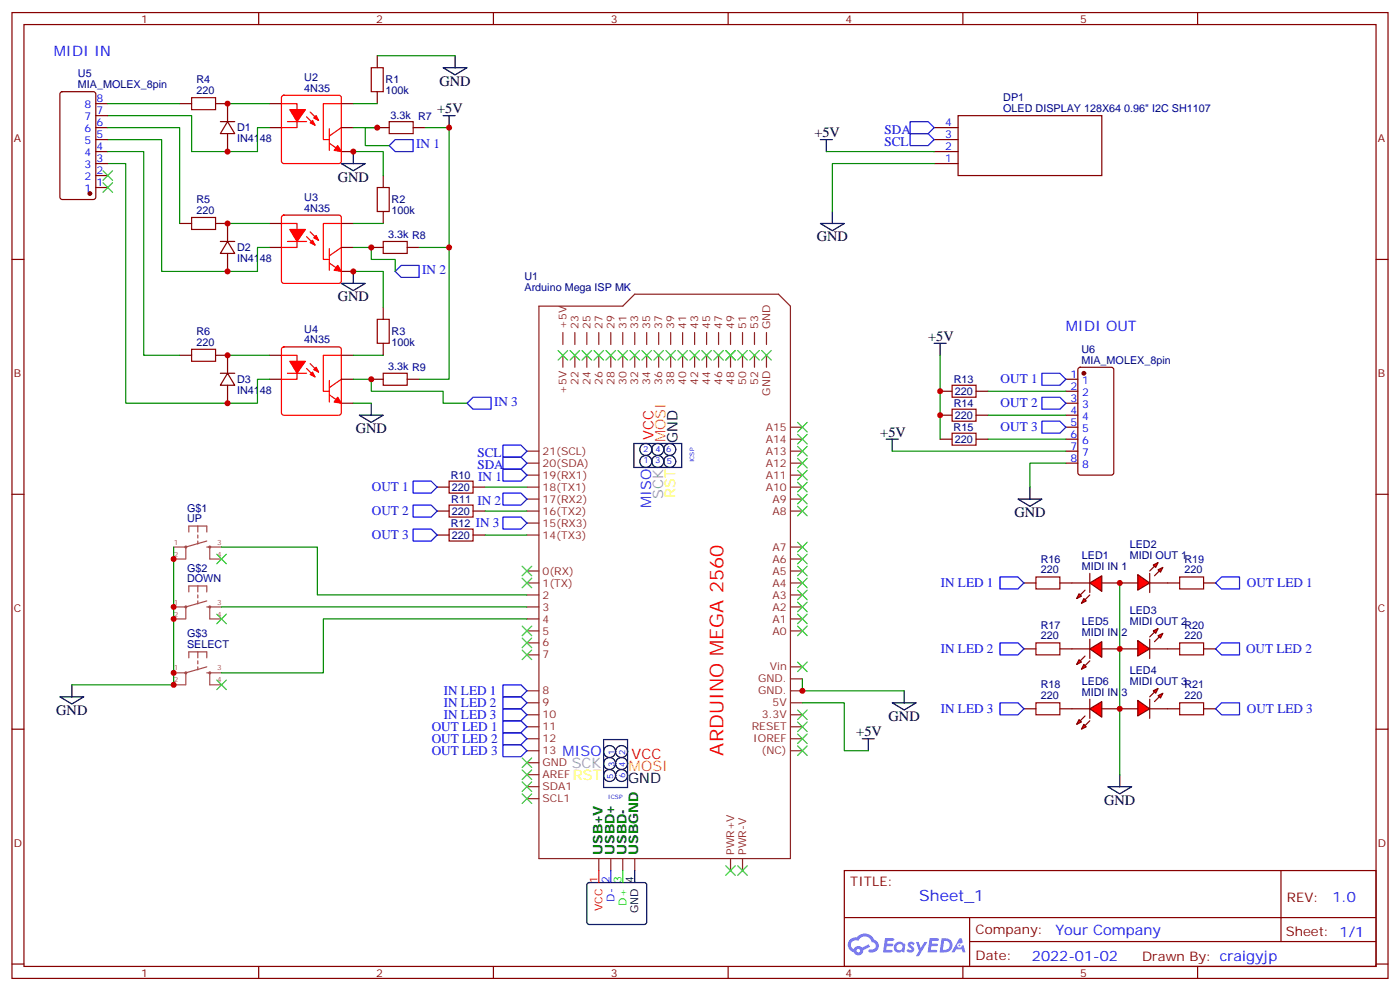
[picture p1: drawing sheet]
<svg xmlns="http://www.w3.org/2000/svg" width="412mm" height="292mm" viewBox="0 0 412 292" stroke-linecap="round" stroke-linejoin="round" font-family="sans-serif">
<g fill="none" stroke="#870000" stroke-width=".35">
<path d="M3.5 3.7h405.4v284.3h-405.4zM7.1 7.2h398.2v277.3h-398.2zM76.2 3.7v3.5M145.3 3.7v3.5M214.5 3.7v3.5M283.6 3.7v3.5M352.8 3.7v3.5M3.5 76.4h3.6M405.3 76.4h3.6M3.5 145.5h3.6M405.3 145.5h3.6M3.5 214.7h3.6"/>
<path d="M405.3 214.7h3.6M248.7 256.3h156.6v28.2h-156.6zM377.3 256.3v20.9M248.7 270.1h156.5M285.6 277.2h119.6M285.6 270.1v14.2M3.5 283.8h3.6M76.2 284.5v3.5M145.3 284.5v3.5M214.5 284.5v3.5M283.6 284.5v3.5M352.8 284.5v3.5"/>
<path d="M405.3 283.8h3.6"/>
</g>
<g fill="#5487ff">
<path d="M267.7 277.5a1.22 1.22 0 0 1 1.7 .2l-.4 .6a.47 .47 0 0 0-.3-.4 .47 .47 0 0 0-.5 .2l.1 .2a1.14 1.14 0 0 1 .8 1.8 1.14 1.14 0 0 1-1.9 0l-.2-.2 .5-.6 .7 .5a.29 .29 0 0 0 .3-.3 .29 .29 0 0 0-.2-.3 1.04 1.04 0 0 1-.6-1.7z"/>
<path d="M260.7 276.2h2.4l.3 .2-.2 .5-1.8 .1-.1 .8h1.5l.3 .4-.3 .4h-1.6l-.2 1.1h1.7l.2 .3-.2 .3-2.6 .1z"/>
<path d="M273.8 276.2h2.4l.3 .2-.1 .5-1.8 .1-.2 .8h1.6l.3 .4-.4 .4-1.6-.1-.1 1.1 1.7 .1 .2 .3-.2 .3-2.6 .1z"/>
<path d="M282.6 276.2h.7l.3 1.3-.6 .3a.69 .69 0 0 0-1 .3 .69 .69 0 0 0 .4 .9 .69 .69 0 0 0 .9-.6l.5-.2 .6 2.2h-.8l-.2-.9h-1.8l-.5 .9h-.8z"/>
<path d="M269.8 277.3h.8l.6 1.8 1.1-1.8h.9l-2.6 4.2h-.8l.9-1.5z"/>
<path d="M277.4 276.2l-.6 4.2h1.3a2.11 2.11 0 0 0 2.5-2.1 2.11 2.11 0 0 0-2.5-2.1zM278.1 277a1.39 1.39 0 0 1 1.7 1.4 1.39 1.39 0 0 1-1.8 1.2h-.3z"/>
<path d="M263.7 277.8a1.54 1.54 0 0 0-.1 2.2 1.54 1.54 0 0 0 2.2 .1l.6 .3 .3-2.3-.2-.3h-.4a1.49 1.49 0 0 0-2.4 0zM264 278.8a.94 .94 0 0 1 1.8 0 .94 .94 0 0 1-1.8 0z"/>
<path d="M250.4 276.6a2.18 2.18 0 0 0 1.1 3.7 1.44 1.44 0 0 0 1.6 .9 1.44 1.44 0 0 0 1.2-1.4l2-1.1-.5-.7-1.9 1a1.47 1.47 0 0 0-2.4 .4 1.39 1.39 0 0 1-.7-1.9 1.39 1.39 0 0 1 2-.5 2.12 2.12 0 0 1 2.2-1.3 2.12 2.12 0 0 1 1.9 1.7 1.14 1.14 0 0 1 1.1 1.4 1.14 1.14 0 0 1-1.7 .7 .43 .43 0 0 0-.5 .4 .43 .43 0 0 0 .4 .5 1.98 1.98 0 0 0 2.5-1.2 1.98 1.98 0 0 0-1.2-2.6 3.1 3.1 0 0 0-5.3-.6l-.9 .1zM252.3 279.9a.55 .55 0 0 1 1.1 0 .55 .55 0 0 1-1.1 0z"/>
<circle cx="282.6" cy="278.3" r=".26"/>
</g>
<g fill="none" stroke="#8c2424" stroke-width=".35">
<path d="M158.7 90.1h24.7l3.6-3.5h42.3l3.5 3.5v162.7h-74.1zM165.8 97.9v3.5M169.3 97.9v3.5M172.9 97.9v3.5M176.4 97.9v3.5M179.9 97.9v3.5M183.4 97.9v3.5M187 97.9v3.5M190.5 97.9v3.5M194 97.9v3.5M197.6 97.9v3.5M201.1 97.9v3.5"/>
<path d="M204.6 97.9v3.5M208.1 97.9v3.5M211.7 97.9v3.5M215.2 97.9v3.5M218.7 97.9v3.5M222.2 97.9v3.5M225.8 97.9v3.5M165.8 104.6v3.5M169.3 104.6v3.5M172.9 104.6v3.5M176.4 104.6v3.5M179.9 104.6v3.5"/>
<path d="M183.4 104.6v3.5M187 104.6v3.5M190.5 104.6v3.5M194 104.6v3.5M197.6 104.6v3.5M201.1 104.6v3.5M204.6 104.6v3.5M208.1 104.6v3.5M211.7 104.6v3.5M215.2 104.6v3.5M218.7 104.6v3.5M222.2 104.6v3.5"/>
<path d="M225.8 104.6v3.5M155.2 139.9h3.5M155.2 136.3h3.5M155.2 132.8h3.5M232.8 139.9h3.6M232.8 136.3h3.6M232.8 132.8h3.6M232.8 129.3h3.6M232.8 125.8h3.6M155.2 150.5h3.5M155.2 146.9h3.5M155.2 143.4h3.5"/>
<path d="M155.2 154h3.5M155.2 157.5h3.5M232.8 150.5h3.6M232.8 146.9h3.6M232.8 143.4h3.6M155.2 175.2h3.5M155.2 171.6h3.5M155.2 168.1h3.5M155.2 178.7h3.5M232.8 161h3.6M232.8 164.6h3.6M232.8 175.2h3.6"/>
<path d="M232.8 171.6h3.6M232.8 168.1h3.6M232.8 178.7h3.6M155.2 185.7h3.5M155.2 182.2h3.5M155.2 189.3h3.5M155.2 192.8h3.5M232.8 185.7h3.6M232.8 182.2h3.6M232.8 196.3h3.6M232.8 199.8h3.6M155.2 217.5h3.5"/>
<path d="M155.2 214h3.5M155.2 210.4h3.5M155.2 206.9h3.5M155.2 203.4h3.5M232.8 217.5h3.6M232.8 214h3.6M232.8 210.4h3.6M232.8 206.9h3.6M232.8 203.4h3.6M155.2 221h3.5M155.2 224.5h3.5M155.2 228.1h3.5"/>
<path d="M155.2 231.6h3.5M155.2 235.1h3.5M232.8 221h3.6M176.4 252.8v3.5M179.9 252.8v3.5M183.4 252.8v3.5M187 252.8v3.5M215.2 252.8v3.5M218.7 252.8v3.5"/>
</g>
<g fill="none" stroke="#000" stroke-width=".35">
<path d="M130.5 19.9h7.1l-3.5 2.1zM134.1 16.4v3.5M130.5 34h3.6M132.3 34v3.6M100.5 48.2h7.1l-3.5 2.1zM104.1 44.6v3.6M241.7 41.1h3.5M243.4 41.1v3.5M104.1 79.9v3.5M241.7 65.8h7l-3.5 2.1zM245.2 62.3v3.5M100.5 83.4h7.1l-3.5 2.1z"/>
<path d="M109.4 118.7v3.5M275.2 101.1h3.5M276.9 101.1v3.5M105.8 122.2h7.1l-3.5 2.2zM186.7 130.6h14.1v7h-14.1zM17.6 205.1h7.1l-3.5 2.2zM21.2 201.6v3.5M177.8 217.7h7.1v14.1h-7.1zM254 217.5h3.5M255.8 217.5v3.5M262.8 206.9h7.1l-3.6 2.1zM266.3 203.4v3.5"/>
<path d="M187 256.3v3.5M173.1 260l.5-.2h16.2l.5 .2 .2 .5-.1 11.2-.6 .5-16.5-.1-.4-.6v-11z"/>
<circle cx="190.2" cy="132.3" r="1.76"/>
<circle cx="190.2" cy="135.9" r="1.76"/>
<circle cx="193.8" cy="132.3" r="1.76"/>
<circle cx="193.8" cy="135.9" r="1.76"/>
<circle cx="197.3" cy="135.9" r="1.76"/>
<circle cx="197.3" cy="132.3" r="1.76"/>
<circle cx="179.6" cy="221.3" r="1.76"/>
<circle cx="179.6" cy="224.8" r="1.76"/>
<circle cx="179.6" cy="228.3" r="1.76"/>
<circle cx="183.1" cy="221.3" r="1.76"/>
<circle cx="183.1" cy="228.3" r="1.76"/>
<circle cx="183.1" cy="224.8" r="1.76"/>
</g>
<g fill="none" stroke="#f00" stroke-width=".35">
<path d="M82.9 30.5h4.6v7.1h-4.6M83.1 28.3l.5-.3h16.2l.5 .3 .2 .5v18.6l-.2 .5-.5 .3h-16.2l-.5-.3-.2-.5v-18.6zM84.7 35.8h5.6M90.3 34.4l2.5 2.5M91.4 33l2.4 2.5M97 37.9v6.4M100.5 30.5h-5.3v10.6h1.8M100.5 37.6l-3.5 2.4M97 42.2l3.5 2.4M82.9 65.8h4.6v7h-4.6M83.1 63.5l.5-.2h16.2l.5 .2 .2 .5v18.7l-.2 .5-.5 .2h-16.2l-.5-.2-.2-.5v-18.7zM84.7 71.1h5.6"/>
<path d="M90.3 69.7l2.5 2.4M91.4 68.3l2.4 2.4M97 73.2v6.4M97 77.4l3.5 2.5M100.5 65.8h-5.3v10.6h1.8M100.5 72.8l-3.5 2.5M82.9 104.6h4.6v7.1h-4.6M83.1 102.3l.5-.2h16.2l.5 .2 .2 .5v18.7l-.2 .5-.5 .2h-16.2l-.5-.2-.2-.5v-18.7zM84.7 109.9h5.6M90.3 108.5l2.5 2.4M91.4 107.1l2.4 2.4M97 112v6.4"/>
<path d="M97 116.2l3.5 2.5M100.5 104.6h-5.3v10.6h1.8M100.5 111.7l-3.5 2.4M176.4 256.3v3.5"/>
</g>
<g fill="none" stroke="#00f" stroke-width=".35">
<path d="M268.1 35.8h5.3l1.8 1.8-1.8 1.7h-5.3zM268.1 39.3h5.3l1.8 1.8-1.8 1.8h-5.3zM114.7 42.9l1.7-1.8h5.3v3.5h-5.3zM116.4 79.9l1.8-1.8h5.3v3.6h-5.3zM137.6 118.7l1.7-1.8h5.3v3.6h-5.3zM306.9 109.9h5.3l1.8 1.8-1.8 1.7h-5.3zM306.9 116.9h5.3l1.8 1.8-1.8 1.8h-5.3zM148.2 138.1h5.3l1.7 1.8-1.7 1.7h-5.3zM306.9 124h5.3l1.8 1.8-1.8 1.7h-5.3zM121.7 141.6h5.3l1.8 1.8-1.8 1.8h-5.3zM121.7 148.7h5.3l1.8 1.8-1.8 1.7h-5.3zM121.7 155.8h5.3l1.8 1.7-1.8 1.8h-5.3z"/>
<path d="M148.2 145.2h5.3l1.7 1.7-1.7 1.8h-5.3zM148.2 152.2h5.3l1.7 1.8-1.7 1.8h-5.3zM179.9 256.3v3.5"/>
</g>
<path d="M183.4 256.3v3.5" fill="none" stroke="#0f0" stroke-width=".35"/>
<g fill="none" stroke="#870000" stroke-width=".35">
<path d="M111.1 16.4v3.5M17.9 27.2l.4-.2h9.2l.7 .4v30.6l-.4 .7h-9.5l-.6-.4-.1-30.6zM28.2 37.6h3.5M28.2 30.5h3.5M28.2 34h3.5M52.9 30.5h3.5M63.5 30.5h3.5v5.3M64.9 35.8h4.2M67 35.8l2.1 3.5h-4.2zM67 39.3v5.3M79.4 37.6h3.5M79.4 30.5h3.5"/>
<path d="M100.5 37.6h3.6M100.5 30.5h3.6M111.1 37.6h3.6M111.1 27v3.5M121.7 37.6h3.5M275.2 37.6h7M282.2 34h42.4v17.7h-42.4zM28.2 48.2h3.5M28.2 44.6h3.5M28.2 41.1h3.5M28.2 55.2h3.5M28.2 51.7h3.5"/>
<path d="M100.5 44.6h3.6M112.9 51.7v3.5M275.2 48.2h7M275.2 44.6h7M275.2 41.1h7M52.9 65.8h3.5M63.5 65.8h3.5v5.3M64.9 71.1h4.2M67 71.1l2.1 3.5h-4.2zM67 74.6v5.3M79.4 65.8h3.5M79.4 72.8h3.5"/>
<path d="M100.5 65.8h3.6M100.5 72.8h3.6M100.5 79.9h3.6M109.4 72.8h3.5M112.9 62.3v3.5M119.9 72.8h3.6M112.9 90.5v3.5M52.9 104.6h3.5M63.5 104.6h3.5v5.3M64.9 109.9h4.2M67 109.9l2.1 3.5h-4.2zM67 113.4v5.3"/>
<path d="M79.4 104.6h3.5M79.4 111.7h3.5M100.5 104.6h3.6M100.5 111.7h3.6M100.5 118.7h3.6M109.4 111.7h3.5M112.9 101.1v3.5M119.9 111.7h3.6M276.9 115.2h3.6M287.5 115.2h3.5M314 111.7h3.5M314 118.7h3.5"/>
<path d="M314 115.2h3.5M317.7 108.3l.5-.2h9.2l.6 .5 .1 30.6-.5 .6-9.4 .1-.6-.5-.1-30.6zM276.9 122.2h3.6M276.9 129.3h3.6M287.5 122.2h3.5M287.5 129.3h3.5M314 122.2h3.5M314 125.8h3.5M314 129.3h3.5M314 132.8h3.5M314 136.3h3.5M128.8 143.4h3.5"/>
<path d="M128.8 150.5h3.5M128.8 157.5h3.5M139.3 143.4h3.6M139.3 150.5h3.6M139.3 157.5h3.6"/>
</g>
<g fill="none" stroke="#a64a4a" stroke-width=".35">
<path d="M55.6 156.6v-1.7h5.3v1.7M58.3 154.9v1.7M58.3 157.5v.9M58.3 159.3v.9M60.9 159.3l-6.2 1.7v3.6M51.2 161h3.4M51.2 164.6h3.4M51.2 178.7h3.4M55.6 174.3v-1.8h5.3v1.8M58.3 172.5v1.8M58.3 175.2v.8M58.3 176.9v.9"/>
<path d="M60.9 161h4.4M60.9 176.9l-6.2 1.8v3.5M60.9 178.7h4.4M61.8 161v3.6h3.5M61.8 178.7v3.5h3.5M51.2 182.2h3.4M51.2 198.1h3.4M55.6 193.7v-1.8h5.3v1.8M58.3 191.9v1.8M58.3 194.6v.8M58.3 196.3v.9M60.9 196.3l-6.2 1.8v3.5"/>
<path d="M60.9 198.1h4.4M61.8 198.1v3.5h3.5M51.2 201.6h3.4"/>
</g>
<path d="M54.9 161l-.2-.1-.1 .1 .3 .2M54.9 178.7l-.2-.2-.1 .2 .3 .1M62 161l-.2-.1-.2 .1 .3 .2M62 178.7l-.2-.2-.2 .2 .3 .1M54.9 198.1l-.2-.2-.1 .2 .3 .1M62 198.1l-.2-.2-.2 .2 .3 .1" fill="none" stroke="#a64a4a" stroke-width=".56"/>
<g fill="none" stroke="#008700" stroke-width=".35">
<path d="M111.1 16.4h23M31.7 34h24.7v10.6h19.4v-7h3.6M31.7 37.6h21.2v28.2M67 30.5h12.4M104.1 30.5h7M111.1 37.6h-3.5v5.3h7.1M125.2 37.6h7.1v35.2h-8.8M31.7 41.1h15.9v38.8h28.2v-7.1h3.6M31.7 48.2h5.3v70.5h38.8v-7h3.6M31.7 44.6h10.6v60h10.6M104.1 44.6h8.8v7.1M243.4 44.6h31.8"/>
<path d="M275.2 48.2h-30v14.1M67 65.8h12.4M104.1 79.9h8.8v10.6M104.1 65.8h8.8M109.4 72.8v3.6h7v3.5M132.3 72.8v38.9h-8.8M67 104.6h12.4M104.1 104.6h8.8M109.4 111.7v3.5h21.1v3.5h7.1M276.9 104.6v24.7M291 115.2h23M291 122.2h23"/>
<path d="M291 129.3h23M142.9 143.4h12.3M142.9 150.5h12.3M142.9 157.5h12.3M51.2 161v40.6h-30M65.3 161h28.2v14.2h61.7M65.3 178.7h89.9M155.2 182.2h-60v15.9h-29.9M236.4 199.8v3.6h29.9M236.4 206.9h12.3v14.1h7.1"/>
</g>
<g fill="#f00" stroke="#f00" stroke-width=".35">
<path d="M99.5 42.9l1 1.7-2.1-.3z"/>
<path d="M92.1 35.5l.7 1.4-1.4-.7z"/>
<path d="M93.1 34l.7 1.5-1.4-.8z"/>
<path d="M85.4 32.3h4.6l-2.5 3.5z"/>
<path d="M99.5 78.1l1 1.8-2.1-.3z"/>
<path d="M91.4 71.4l.7-.7 .7 1.4z"/>
<path d="M92.4 70l.7-.7 .7 1.4z"/>
<path d="M85.4 67.6h4.6l-2.5 3.5z"/>
<path d="M99.5 116.9l1 1.8-2.1-.3z"/>
<path d="M91.4 110.2l.7-.7 .7 1.4z"/>
<path d="M92.4 108.8l.7-.7 .7 1.4z"/>
<path d="M85.4 106.4h4.6l-2.5 3.5z"/>
</g>
<g fill="none" stroke="#a10000" stroke-width=".35">
<path d="M109.4 19.9h3.5v7.1h-3.5zM56.4 28.8h7.1v3.5h-7.1zM114.7 35.8h7v3.5h-7zM111.1 55.2h3.6v7.1h-3.6zM56.4 64h7.1v3.6h-7.1zM112.9 71.1h7v3.5h-7zM111.1 94h3.6v7.1h-3.6zM56.4 102.8h7.1v3.6h-7.1zM112.9 109.9h7v3.5h-7zM280.5 113.4h7v3.5h-7zM280.5 120.5h7v3.5h-7zM280.5 127.5h7v3.6h-7z"/>
<path d="M132.3 141.6h7v3.6h-7zM132.3 148.7h7v3.5h-7zM132.3 155.8h7v3.5h-7z"/>
</g>
<g fill="#870000" stroke="#870000" stroke-width=".35">
<circle cx="26.5" cy="57" r=".53"/>
<circle cx="319.3" cy="109.9" r=".53"/>
</g>
<g fill="#f00" stroke="#870000" stroke-width=".35">
<path d="M321 171.6l3.6-2.1v4.6z"/>
<path d="M321 168.8v5.6z"/>
</g>
<g fill="#870000" stroke="#870000" stroke-width=".35">
<path d="M321 175.2l-1.4 1.4z"/>
<path d="M319.6 173.7l-1.4 1.5z"/>
</g>
<g fill="#f00" stroke="#870000" stroke-width=".35">
<path d="M319.3 176.2l.7 .7-1.4 .7z"/>
<path d="M317.9 174.8l.7 .7-1.5 .7z"/>
</g>
<path d="M315.7 171.6h5.3M324.6 171.6h5.2" fill="none" stroke="#870000" stroke-width=".35"/>
<g fill="#f00" stroke="#870000" stroke-width=".35">
<path d="M335.1 169.2l3.6 2.4-3.6 2.1z"/>
<path d="M338.7 168.8v5.6z"/>
</g>
<g fill="#870000" stroke="#870000" stroke-width=".35">
<path d="M338.7 168.1l1.4-1.4z"/>
<path d="M340.1 169.5l1.4-1.4z"/>
</g>
<g fill="#f00" stroke="#870000" stroke-width=".35">
<path d="M339.7 166.3l1.4-.7-.7 1.4z"/>
<path d="M341.1 167.7l1.4-.7-.7 1.5z"/>
</g>
<path d="M329.8 171.6h5.3M338.7 171.6h5.3" fill="none" stroke="#870000" stroke-width=".35"/>
<g fill="#f00" stroke="#870000" stroke-width=".35">
<path d="M335.1 188.6l3.6 2.4-3.6 2.1z"/>
<path d="M338.7 188.2v5.7z"/>
</g>
<g fill="#870000" stroke="#870000" stroke-width=".35">
<path d="M338.7 187.5l1.4-1.4z"/>
<path d="M340.1 188.9l1.4-1.4z"/>
</g>
<g fill="#f00" stroke="#870000" stroke-width=".35">
<path d="M339.7 185.7l1.4-.7-.7 1.4z"/>
<path d="M341.1 187.1l1.4-.7-.7 1.5z"/>
</g>
<path d="M329.8 191h5.3M338.7 191h5.3" fill="none" stroke="#870000" stroke-width=".35"/>
<g fill="#f00" stroke="#870000" stroke-width=".35">
<path d="M335.1 206.2l3.6 2.5-3.6 2.1z"/>
<path d="M338.7 205.8v5.7z"/>
</g>
<g fill="#870000" stroke="#870000" stroke-width=".35">
<path d="M338.7 205.1l1.4-1.4z"/>
<path d="M340.1 206.6l1.4-1.5z"/>
</g>
<g fill="#f00" stroke="#870000" stroke-width=".35">
<path d="M339.7 203.4l1.4-.7-.7 1.4z"/>
<path d="M341.1 204.8l1.4-.7-.7 1.4z"/>
</g>
<path d="M329.8 208.7h5.3M338.7 208.7h5.3" fill="none" stroke="#870000" stroke-width=".35"/>
<g fill="#f00" stroke="#870000" stroke-width=".35">
<path d="M321 191l3.6-2.1v4.6z"/>
<path d="M321 188.2v5.7z"/>
</g>
<g fill="#870000" stroke="#870000" stroke-width=".35">
<path d="M319.6 196l1.4-1.4z"/>
<path d="M319.6 193.1l-1.4 1.5z"/>
</g>
<g fill="#f00" stroke="#870000" stroke-width=".35">
<path d="M319.3 195.6l.7 .7-1.4 .7z"/>
<path d="M317.9 194.2l.7 .7-1.5 .7z"/>
</g>
<path d="M315.7 191h5.3M324.6 191h5.2" fill="none" stroke="#870000" stroke-width=".35"/>
<g fill="#f00" stroke="#870000" stroke-width=".35">
<path d="M321 208.7l3.6-2.1v4.5z"/>
<path d="M321 205.8v5.7z"/>
</g>
<g fill="#870000" stroke="#870000" stroke-width=".35">
<path d="M321 212.2l-1.4 1.4z"/>
<path d="M319.6 210.8l-1.4 1.4z"/>
</g>
<g fill="#f00" stroke="#870000" stroke-width=".35">
<path d="M319.3 213.3l.7 .7-1.4 .7z"/>
<path d="M317.9 211.8l.7 .7-1.5 .8z"/>
</g>
<g fill="none" stroke="#870000" stroke-width=".35">
<path d="M301.6 171.6h3.6M312.2 171.6h3.5M344 171.6h3.5M354.5 171.6h3.6M301.6 191h3.6M312.2 191h3.5M344 191h3.5M354.5 191h3.6M301.6 208.7h3.6M312.2 208.7h8.8M324.6 208.7h5.2M344 208.7h3.5"/>
<path d="M354.5 208.7h3.6"/>
</g>
<path d="M261.1 129.3h3.5M262.8 129.3v3.5M299.9 146.9h7l-3.5 2.1zM303.4 143.4v3.5M326.3 231.6h7.1l-3.6 2.1zM329.8 228.1v3.5" fill="none" stroke="#000" stroke-width=".35"/>
<path d="M31.7 30.5h21.2M104.1 37.6h7M104.1 72.8h5.3M104.1 118.7h5.3M104.1 111.7h5.3M262.8 132.8h51.2M314 136.3h-10.6v7.1M329.8 171.6v56.5" fill="none" stroke="#008700" stroke-width=".35"/>
<path d="M305.2 169.9h7v3.5h-7zM347.5 169.9h7v3.5h-7zM305.2 189.3h7v3.5h-7zM347.5 189.3h7v3.5h-7zM305.2 206.9h7v3.5h-7zM347.5 206.9h7v3.5h-7z" fill="none" stroke="#a10000" stroke-width=".35"/>
<g fill="none" stroke="#00f" stroke-width=".35">
<path d="M148.2 134.6h5.3l1.7 1.7-1.7 1.8h-5.3zM148.2 131.1h5.3l1.7 1.7-1.7 1.8h-5.3zM294.6 169.9h5.3l1.7 1.7-1.7 1.8h-5.3zM358.1 171.6l1.7-1.7h5.3v3.5h-5.3zM294.6 189.3h5.3l1.7 1.7-1.7 1.8h-5.3zM358.1 191l1.7-1.7h5.3v3.5h-5.3zM148.2 201.6h5.3l1.7 1.8-1.7 1.7h-5.3zM148.2 205.1h5.3l1.7 1.8-1.7 1.8h-5.3zM148.2 208.7h5.3l1.7 1.7-1.7 1.8h-5.3zM148.2 212.2h5.3l1.7 1.8-1.7 1.7h-5.3zM148.2 215.7h5.3l1.7 1.8-1.7 1.8h-5.3zM148.2 219.3h5.3l1.7 1.7-1.7 1.8h-5.3z"/>
<path d="M294.6 206.9h5.3l1.7 1.8-1.7 1.7h-5.3zM358.1 208.7l1.7-1.8h5.3v3.5h-5.3z"/>
</g>
<g fill="none" stroke="#3c3" stroke-width=".35">
<path d="M30.3 50.3l2.9 2.8M30.3 53.8l2.9 2.8M33.2 50.3l-2.9 2.8M33.2 53.8l-2.9 2.8M164.4 103.2l2.8 2.8M167.2 103.2l-2.8 2.8M167.9 103.2l2.8 2.8M170.7 103.2l-2.8 2.8M171.4 103.2l2.9 2.8M174.3 103.2l-2.9 2.8M175 103.2l2.8 2.8M177.8 103.2l-2.8 2.8"/>
<path d="M178.5 103.2l2.8 2.8M181.3 103.2l-2.8 2.8M182 103.2l2.9 2.8M184.9 103.2l-2.9 2.8M185.6 103.2l2.8 2.8M188.4 103.2l-2.8 2.8M189.1 103.2l2.8 2.8M191.9 103.2l-2.8 2.8M192.6 103.2l2.8 2.8M195.4 103.2l-2.8 2.8M196.1 103.2l2.9 2.8M199 103.2l-2.9 2.8"/>
<path d="M199.7 103.2l2.8 2.8M202.5 103.2l-2.8 2.8M203.2 103.2l2.8 2.8M206 103.2l-2.8 2.8M206.7 103.2l2.8 2.8M209.5 103.2l-2.8 2.8M210.3 103.2l2.8 2.8M213.1 103.2l-2.8 2.8M213.8 103.2l2.8 2.8M216.6 103.2l-2.8 2.8M217.3 103.2l2.8 2.8M220.1 103.2l-2.8 2.8"/>
<path d="M220.8 103.2l2.9 2.8M223.7 103.2l-2.9 2.8M224.4 103.2l2.8 2.8M227.2 103.2l-2.8 2.8M234.9 124.4l2.9 2.8M234.9 127.9l2.9 2.8M234.9 131.4l2.9 2.8M234.9 134.9l2.9 2.9M234.9 138.5l2.9 2.8M237.8 124.4l-2.9 2.8M237.8 127.9l-2.9 2.8M237.8 131.4l-2.9 2.8"/>
<path d="M237.8 134.9l-2.9 2.9M237.8 138.5l-2.9 2.8M234.9 142l2.9 2.8M234.9 145.5l2.9 2.8M234.9 149l2.9 2.9M234.9 159.6l2.9 2.9M237.8 142l-2.9 2.8M237.8 145.5l-2.9 2.8M237.8 149l-2.9 2.9M237.8 159.6l-2.9 2.9M63.9 163.2l2.8 2.8M66.7 163.2l-2.8 2.8"/>
<path d="M153.8 170.2l2.8 2.8M153.8 166.7l2.8 2.8M156.6 170.2l-2.8 2.8M156.6 166.7l-2.8 2.8M234.9 163.2l2.9 2.8M234.9 166.7l2.9 2.8M234.9 170.2l2.9 2.8M234.9 173.7l2.9 2.9M234.9 177.3l2.9 2.8M237.8 163.2l-2.9 2.8M237.8 166.7l-2.9 2.8M237.8 170.2l-2.9 2.8"/>
<path d="M237.8 173.7l-2.9 2.9M237.8 177.3l-2.9 2.8M63.9 180.8l2.8 2.8M66.7 180.8l-2.8 2.8M153.8 191.4l2.8 2.8M153.8 187.9l2.8 2.8M153.8 184.3l2.8 2.8M156.6 191.4l-2.8 2.8M156.6 187.9l-2.8 2.8M156.6 184.3l-2.8 2.8M234.9 180.8l2.9 2.8M234.9 184.3l2.9 2.8"/>
<path d="M234.9 194.9l2.9 2.8M237.8 180.8l-2.9 2.8M237.8 184.3l-2.9 2.8M237.8 194.9l-2.9 2.8M63.9 200.2l2.8 2.8M66.7 200.2l-2.8 2.8M234.9 209l2.9 2.8M234.9 212.5l2.9 2.9M234.9 216.1l2.9 2.8M234.9 219.6l2.9 2.8M237.8 209l-2.9 2.8M237.8 212.5l-2.9 2.9"/>
<path d="M237.8 216.1l-2.9 2.8M237.8 219.6l-2.9 2.8M153.8 223.1l2.8 2.9M153.8 226.7l2.8 2.8M153.8 230.2l2.8 2.8M153.8 233.7l2.8 2.8M156.6 230.2l-2.8 2.8M156.6 223.1l-2.8 2.9M156.6 226.7l-2.8 2.8M156.6 233.7l-2.8 2.8M213.8 254.9l2.8 2.8M216.6 254.9l-2.8 2.8"/>
<path d="M217.3 254.9l2.8 2.8M220.1 254.9l-2.8 2.8"/>
</g>
<g fill="#c00">
<circle cx="51.2" cy="178.7" r=".88"/>
<circle cx="51.2" cy="182.2" r=".88"/>
<circle cx="51.2" cy="198.1" r=".88"/>
<circle cx="51.2" cy="201.6" r=".88"/>
<circle cx="51.2" cy="164.6" r=".88"/>
<circle cx="67" cy="30.5" r=".88"/>
<circle cx="67" cy="65.8" r=".88"/>
<circle cx="67" cy="104.6" r=".88"/>
<circle cx="104.1" cy="79.9" r=".88"/>
<circle cx="104.1" cy="44.6" r=".88"/>
<circle cx="132.3" cy="37.6" r=".88"/>
<circle cx="132.3" cy="72.8" r=".88"/>
<circle cx="67" cy="44.6" r=".88"/>
<circle cx="67" cy="79.9" r=".88"/>
<circle cx="67" cy="118.7" r=".88"/>
<circle cx="276.9" cy="115.2" r=".88"/>
<circle cx="276.9" cy="122.2" r=".88"/>
<circle cx="329.8" cy="208.7" r=".88"/>
<circle cx="329.8" cy="191" r=".88"/>
<circle cx="329.8" cy="171.6" r=".88"/>
<circle cx="236.4" cy="203.4" r=".88"/>
<circle cx="109.4" cy="111.7" r=".88"/>
<circle cx="109.4" cy="72.8" r=".88"/>
<circle cx="111.1" cy="37.6" r=".88"/>
</g>
<text font-size="5.6" fill="#f00" x="213.1" y="222.4" transform="rotate(-90 213.1 222.4)">ARDUINO MEGA 2560</text>
<text font-size="4.6" fill="#00f" x="270.8" y="265.3">Sheet_1</text>
<g font-size="4.2" fill="#00f">
<text x="15.9" y="16.4">MIDI IN</text>
<text x="314" y="97.5">MIDI OUT</text>
<text x="392.5" y="265.6">1.0</text>
<text x="310.9" y="275.1">Your Company</text>
<text x="304" y="282.9">2022-01-02</text>
</g>
<g font-size="4.2">
<text x="129.5" y="25.2">GND</text>
<text x="128.8" y="33.3">+5V</text>
<text x="239.9" y="40.4">+5V</text>
<text x="99.5" y="53.4">GND</text>
<text x="240.6" y="71.1">GND</text>
<text x="99.5" y="88.7">GND</text>
<text x="273.4" y="100.4">+5V</text>
<text x="104.8" y="127.5">GND</text>
<text x="199.6" y="130.4" transform="rotate(-90 199.6 130.4)">GND</text>
<text x="259.3" y="128.6">+5V</text>
<text x="298.8" y="152.2">GND</text>
<text x="16.6" y="210.4">GND</text>
<text x="261.8" y="212.2">GND</text>
<text x="252.2" y="216.8">+5V</text>
<text x="185" y="230.4">GND</text>
<text x="325.3" y="236.9">GND</text>
</g>
<g font-size="4.2" fill="#f00">
<text x="192.5" y="129.5" transform="rotate(-90 192.5 129.5)">VCC</text>
<text x="186.1" y="223.4">VCC</text>
</g>
<g font-size="4.2" fill="#f90">
<text x="196.1" y="130.1" transform="rotate(-90 196.1 130.1)">MOSI</text>
<text x="185.3" y="226.9">MOSI</text>
</g>
<g font-size="4.2" fill="#03f">
<text x="191.8" y="149.5" transform="rotate(-90 191.8 149.5)">MISO</text>
<text x="165.7" y="222.7">MISO</text>
</g>
<g font-size="4.2" fill="#999">
<text x="195.4" y="146.8" transform="rotate(-90 195.4 146.8)">SCK</text>
<text x="168.4" y="226.2">SCK</text>
</g>
<g font-size="4.2" fill="#ff0">
<text x="198.9" y="146.6" transform="rotate(-90 198.9 146.6)">RST</text>
<text x="168.8" y="229.7">RST</text>
</g>
<g font-size="3.9" fill="#00f">
<text x="260.6" y="39.3">SDA</text>
<text x="122.6" y="43.6">IN 1</text>
<text x="260.6" y="42.9">SCL</text>
<text x="124.4" y="80.6">IN 2</text>
<text x="294.8" y="112.9">OUT 1</text>
<text x="145.5" y="119.4">IN 3</text>
<text x="294.8" y="119.9">OUT 2</text>
<text x="294.8" y="127">OUT 3</text>
<text x="140.6" y="134.6">SCL</text>
<text x="140.6" y="138.1">SDA</text>
<text x="140.9" y="141.6">IN 1</text>
<text x="109.6" y="144.6">OUT 1</text>
<text x="140.6" y="148.7">IN 2</text>
<text x="109.6" y="151.7">OUT 2</text>
<text x="140.1" y="155.2">IN 3</text>
<text x="109.6" y="158.8">OUT 3</text>
<text x="277.1" y="172.9">IN LED 1</text>
<text x="367.3" y="172.9">OUT LED 1</text>
<text x="277.1" y="192.3">IN LED 2</text>
<text x="367.1" y="192.3">OUT LED 2</text>
<text x="130.7" y="204.6">IN LED 1</text>
<text x="130.7" y="208.1">IN LED 2</text>
<text x="277.1" y="209.9">IN LED 3</text>
<text x="367.3" y="209.9">OUT LED 3</text>
<text x="127.2" y="215.2">OUT LED 1</text>
<text x="130.7" y="211.7">IN LED 3</text>
<text x="127.2" y="218.7">OUT LED 2</text>
<text x="127.2" y="222.3">OUT LED 3</text>
</g>
<g font-size="3.9" fill="#030">
<text x="177.4" y="251.7" transform="rotate(-90 177.4 251.7)">USB+V</text>
<text x="181" y="251.7" transform="rotate(-90 181 251.7)">USBD+</text>
<text x="184.5" y="251.7" transform="rotate(-90 184.5 251.7)">USBD-</text>
<text x="188" y="251.7" transform="rotate(-90 188 251.7)">USBGND</text>
</g>
<g font-size="3.9" fill="#800">
<text x="250.5" y="260.9">TITLE:</text>
<text x="379.1" y="265.6">REV:</text>
<text x="287.4" y="275.1">Company:</text>
<text x="378.7" y="275.7">Sheet: 1/1</text>
<text x="287.4" y="282.8">Date:</text>
<text x="336.4" y="282.8">Drawn By: craigyjp</text>
</g>
<g font-size="3.2" fill="#800">
<text x="41.6" y="6.7">1</text>
<text x="110.8" y="6.7">2</text>
<text x="179.9" y="6.7">3</text>
<text x="249.1" y="6.7">4</text>
<text x="318.2" y="6.7">5</text>
<text x="4.1" y="41.8">A</text>
<text x="405.9" y="41.8">A</text>
<text x="4.1" y="110.9">B</text>
<text x="405.9" y="110.9">B</text>
<text x="4.1" y="180.1">C</text>
<text x="405.9" y="180.1">C</text>
<text x="4.1" y="249.2">D</text>
<text x="405.9" y="249.2">D</text>
<text x="41.6" y="287.5">1</text>
<text x="110.8" y="287.5">2</text>
<text x="179.9" y="287.5">3</text>
<text x="249.1" y="287.5">4</text>
<text x="318.2" y="287.5">5</text>
</g>
<g font-size="3.2" fill="#000080">
<text x="22.9" y="22.8">U5</text>
<text x="89.6" y="23.8">U2</text>
<text x="22.9" y="25.9">MIA_MOLEX_8pin</text>
<text x="57.9" y="27.7">220</text>
<text x="57.9" y="24.5">R4</text>
<text x="89.6" y="27">4N35</text>
<text x="113.6" y="27.7">100k</text>
<text x="113.6" y="24.5">R1</text>
<text x="295.5" y="29.8">DP1</text>
<text x="115" y="35.1">3.3k R7</text>
<text x="295.5" y="33">OLED DISPLAY 128X64 0.96&quot; I2C SH1107</text>
<text x="69.8" y="41.8">IN4148</text>
<text x="69.8" y="38.6">D1</text>
<text x="57.9" y="59.8">R5</text>
<text x="89.6" y="59.1">U3</text>
<text x="115.4" y="59.8">R2</text>
<text x="57.9" y="63">220</text>
<text x="89.6" y="62.3">4N35</text>
<text x="115.4" y="63">100k</text>
<text x="114.3" y="70">3.3k R8</text>
<text x="69.8" y="77.1">IN4148</text>
<text x="69.8" y="73.9">D2</text>
<text x="154.5" y="82.4">U1</text>
<text x="154.5" y="85.5">Arduino Mega ISP MK</text>
<text x="57.9" y="101.8">220</text>
<text x="57.9" y="98.6">R6</text>
<text x="89.6" y="97.9">U4</text>
<text x="89.6" y="101.1">4N35</text>
<text x="115.4" y="101.8">100k</text>
<text x="115.4" y="98.6">R3</text>
<text x="318.6" y="107.1">MIA_MOLEX_8pin</text>
<text x="318.6" y="103.9">U6</text>
<text x="69.8" y="112.7">D3</text>
<text x="114.3" y="108.8">3.3k R9</text>
<text x="281" y="112.8">R13</text>
<text x="69.8" y="115.9">IN4148</text>
<text x="281" y="119.9">R14</text>
<text x="281.2" y="116.3">220</text>
<text x="281.2" y="123.4">220</text>
<text x="280.9" y="126.9">R15</text>
<text x="281.2" y="130.4">220</text>
<text x="132.8" y="141">R10</text>
<text x="132.9" y="148.1">R11</text>
<text x="133.1" y="144.6">220</text>
<text x="55.1" y="153.8">UP</text>
<text x="55.1" y="150.6">G$1</text>
<text x="132.8" y="155.1">R12</text>
<text x="133.1" y="151.6">220</text>
<text x="133.1" y="158.7">220</text>
<text x="332.8" y="161.4">LED2</text>
<text x="306.6" y="165.6">R16</text>
<text x="318.7" y="167.7">MIDI IN 1</text>
<text x="318.7" y="164.6">LED1</text>
<text x="332.8" y="164.6">MIDI OUT 1</text>
<text x="348.9" y="165.6">R19</text>
<text x="55.1" y="171.4">DOWN</text>
<text x="55.1" y="168.3">G$2</text>
<text x="306.6" y="168.8">220</text>
<text x="348.9" y="168.8">220</text>
<text x="306.6" y="185">R17</text>
<text x="318.7" y="184">LED5</text>
<text x="332.8" y="184">MIDI OUT 2</text>
<text x="332.8" y="180.8">LED3</text>
<text x="348.9" y="185">R20</text>
<text x="55.1" y="190.9">SELECT</text>
<text x="55.1" y="187.7">G$3</text>
<text x="306.6" y="188.2">220</text>
<text x="318.7" y="187.1">MIDI IN 2</text>
<text x="348.9" y="188.2">220</text>
<text x="306.6" y="202.7">R18</text>
<text x="318.7" y="201.6">LED6</text>
<text x="332.8" y="201.6">MIDI OUT 3</text>
<text x="332.8" y="198.4">LED4</text>
<text x="348.9" y="202.7">R21</text>
<text x="306.6" y="205.8">220</text>
<text x="318.7" y="204.8">MIDI IN 3</text>
<text x="348.9" y="205.8">220</text>
</g>
<g font-size="3.2" fill="#00f">
<text x="24.9" y="35.5">7</text>
<text x="24.9" y="31.9">8</text>
<text x="28.4" y="33.7">7</text>
<text x="28.4" y="30.2">8</text>
<text x="24.9" y="39">6</text>
<text x="28.4" y="40.7">5</text>
<text x="28.4" y="37.2">6</text>
<text x="278.4" y="40.7">3</text>
<text x="278.4" y="37.2">4</text>
<text x="24.9" y="46">4</text>
<text x="24.9" y="42.5">5</text>
<text x="28.4" y="47.8">3</text>
<text x="28.4" y="44.3">4</text>
<text x="278.4" y="47.8">1</text>
<text x="278.4" y="44.3">2</text>
<text x="24.9" y="53.1">2</text>
<text x="24.9" y="49.6">3</text>
<text x="28.4" y="51.3">2</text>
<text x="24.9" y="56.6">1</text>
<text x="28.4" y="54.9">1</text>
<text x="315.3" y="111.3">1</text>
<text x="318.8" y="113.1">1</text>
<text x="315.3" y="114.8">2</text>
<text x="315.3" y="118.4">3</text>
<text x="318.8" y="116.6">2</text>
<text x="315.3" y="121.9">4</text>
<text x="315.3" y="125.4">5</text>
<text x="318.8" y="120.1">3</text>
<text x="318.8" y="123.6">4</text>
<text x="315.3" y="128.9">6</text>
<text x="318.8" y="127.2">5</text>
<text x="318.8" y="130.7">6</text>
<text x="315.3" y="132.5">7</text>
<text x="315.3" y="136">8</text>
<text x="318.8" y="134.2">7</text>
<text x="318.8" y="137.8">8</text>
<text x="179.6" y="259.8" transform="rotate(-90 179.6 259.8)">2</text>
<text x="181" y="265.5" transform="rotate(-90 181 265.5)">D-</text>
</g>
<g font-size="3.2" fill="#8d2323">
<text x="166.9" y="96.8" transform="rotate(-90 166.9 96.8)">+5V</text>
<text x="170.4" y="96.8" transform="rotate(-90 170.4 96.8)">23</text>
<text x="173.9" y="96.8" transform="rotate(-90 173.9 96.8)">25</text>
<text x="177.4" y="96.8" transform="rotate(-90 177.4 96.8)">27</text>
<text x="181" y="96.8" transform="rotate(-90 181 96.8)">29</text>
<text x="184.5" y="96.8" transform="rotate(-90 184.5 96.8)">31</text>
<text x="188" y="96.8" transform="rotate(-90 188 96.8)">33</text>
<text x="191.6" y="96.8" transform="rotate(-90 191.6 96.8)">35</text>
<text x="195.1" y="96.8" transform="rotate(-90 195.1 96.8)">37</text>
<text x="198.6" y="96.8" transform="rotate(-90 198.6 96.8)">39</text>
<text x="202.1" y="96.8" transform="rotate(-90 202.1 96.8)">41</text>
<text x="205.7" y="96.8" transform="rotate(-90 205.7 96.8)">43</text>
<text x="209.2" y="96.8" transform="rotate(-90 209.2 96.8)">45</text>
<text x="212.7" y="96.8" transform="rotate(-90 212.7 96.8)">47</text>
<text x="216.3" y="96.8" transform="rotate(-90 216.3 96.8)">49</text>
<text x="219.8" y="96.8" transform="rotate(-90 219.8 96.8)">51</text>
<text x="223.3" y="96.8" transform="rotate(-90 223.3 96.8)">53</text>
<text x="226.8" y="96.8" transform="rotate(-90 226.8 96.8)">GND</text>
<text x="170.4" y="113.2" transform="rotate(-90 170.4 113.2)">22</text>
<text x="173.9" y="113.2" transform="rotate(-90 173.9 113.2)">24</text>
<text x="177.4" y="113.2" transform="rotate(-90 177.4 113.2)">26</text>
<text x="181" y="113.2" transform="rotate(-90 181 113.2)">28</text>
<text x="184.5" y="113.2" transform="rotate(-90 184.5 113.2)">30</text>
<text x="188" y="113.2" transform="rotate(-90 188 113.2)">32</text>
<text x="191.6" y="113.2" transform="rotate(-90 191.6 113.2)">34</text>
<text x="195.1" y="113.2" transform="rotate(-90 195.1 113.2)">36</text>
<text x="198.6" y="113.2" transform="rotate(-90 198.6 113.2)">38</text>
<text x="202.1" y="113.2" transform="rotate(-90 202.1 113.2)">40</text>
<text x="205.7" y="113.2" transform="rotate(-90 205.7 113.2)">42</text>
<text x="209.2" y="113.2" transform="rotate(-90 209.2 113.2)">44</text>
<text x="212.7" y="113.2" transform="rotate(-90 212.7 113.2)">46</text>
<text x="216.3" y="113.2" transform="rotate(-90 216.3 113.2)">48</text>
<text x="219.8" y="113.2" transform="rotate(-90 219.8 113.2)">50</text>
<text x="223.3" y="113.2" transform="rotate(-90 223.3 113.2)">52</text>
<text x="166.9" y="116" transform="rotate(-90 166.9 116)">+5V</text>
<text x="226.8" y="116.5" transform="rotate(-90 226.8 116.5)">GND</text>
<text x="225.6" y="130.4">A14</text>
<text x="225.6" y="126.8">A15</text>
<text x="159.8" y="133.9">21(SCL)</text>
<text x="159.8" y="137.4">20(SDA)</text>
<text x="225.6" y="137.4">A12</text>
<text x="225.6" y="133.9">A13</text>
<text x="159.8" y="140.9">19(RX1)</text>
<text x="225.6" y="140.9">A11</text>
<text x="159.8" y="144.5">18(TX1)</text>
<text x="159.8" y="148">17(RX2)</text>
<text x="225.6" y="144.5">A10</text>
<text x="227.6" y="148">A9</text>
<text x="159.8" y="151.5">16(TX2)</text>
<text x="159.8" y="155">15(RX3)</text>
<text x="227.6" y="151.5">A8</text>
<text x="159.8" y="158.6">14(TX3)</text>
<text x="227.6" y="162.1">A7</text>
<text x="227.6" y="165.6">A6</text>
<text x="159.8" y="169.2">0(RX)</text>
<text x="159.8" y="172.7">1(TX)</text>
<text x="227.6" y="172.7">A4</text>
<text x="227.6" y="169.2">A5</text>
<text x="159.8" y="176.2">2</text>
<text x="159.8" y="179.7">3</text>
<text x="227.6" y="176.2">A3</text>
<text x="227.6" y="179.7">A2</text>
<text x="159.8" y="183.3">4</text>
<text x="227.6" y="183.3">A1</text>
<text x="159.8" y="186.8">5</text>
<text x="159.8" y="190.3">6</text>
<text x="227.6" y="186.8">A0</text>
<text x="159.8" y="193.9">7</text>
<text x="226.7" y="197.4">Vin</text>
<text x="223.3" y="200.9">GND.</text>
<text x="159.8" y="204.4">8</text>
<text x="159.8" y="208">9</text>
<text x="223.3" y="204.4">GND.</text>
<text x="227.6" y="208">5V</text>
<text x="159.8" y="211.5">10</text>
<text x="159.8" y="215">11</text>
<text x="221.4" y="215">RESET</text>
<text x="224.4" y="211.5">3.3V</text>
<text x="159.8" y="218.5">12</text>
<text x="221.9" y="218.5">IOREF</text>
<text x="159.8" y="222.1">13</text>
<text x="159.8" y="225.6">GND</text>
<text x="224.3" y="222.1">(NC)</text>
<text x="159.8" y="229.1">AREF</text>
<text x="159.8" y="232.7">SDA1</text>
<text x="159.8" y="236.2">SCL1</text>
<text x="216.3" y="251.7" transform="rotate(-90 216.3 251.7)">PWR+V</text>
<text x="219.8" y="251.7" transform="rotate(-90 219.8 251.7)">PWR-V</text>
</g>
<g font-size="3.2" fill="#f00">
<text x="176" y="259.8" transform="rotate(-90 176 259.8)">1</text>
<text x="177.4" y="268.2" transform="rotate(-90 177.4 268.2)">VCC</text>
</g>
<g font-size="3.2" fill="#0f0">
<text x="183.1" y="259.8" transform="rotate(-90 183.1 259.8)">3</text>
<text x="184.5" y="266.6" transform="rotate(-90 184.5 266.6)">D+</text>
</g>
<g font-size="3.2">
<text x="186.6" y="259.8" transform="rotate(-90 186.6 259.8)">4</text>
<text x="188" y="268.9" transform="rotate(-90 188 268.9)">GND</text>
</g>
<g font-size="2.5" fill="#00f">
<text x="189.4" y="133">2</text>
<text x="189.5" y="136.2">1</text>
<text x="192.9" y="136.2">3</text>
<text x="193.1" y="133">4</text>
<text x="196.2" y="133">6</text>
<text x="196.5" y="136.6">5</text>
<text x="181" y="225.7" transform="rotate(-90 181 225.7)">3</text>
<text x="181" y="222.2" transform="rotate(-90 181 222.2)">1</text>
<text x="184.1" y="225.8" transform="rotate(-90 184.1 225.8)">4</text>
<text x="184.1" y="222.2" transform="rotate(-90 184.1 222.2)">2</text>
<text x="180.6" y="229.2" transform="rotate(-90 180.6 229.2)">5</text>
<text x="184.1" y="229" transform="rotate(-90 184.1 229)">6</text>
</g>
<g font-size="2.1" fill="#a54b4b">
<text x="51.3" y="160.3">1</text>
<text x="63.9" y="160.3">3</text>
<text x="51.3" y="163.9">2</text>
<text x="63.9" y="163.9">4</text>
<text x="51.3" y="178">1</text>
<text x="63.9" y="178">3</text>
<text x="51.3" y="181.5">2</text>
<text x="63.9" y="181.5">4</text>
<text x="51.3" y="197.4">1</text>
<text x="63.9" y="197.4">3</text>
<text x="51.3" y="200.9">2</text>
<text x="63.9" y="200.9">4</text>
</g>
<g font-size="1.8" fill="#00f">
<text x="204.5" y="136.1" transform="rotate(-90 204.5 136.1)">ICSP</text>
<text x="179.2" y="235.3">ICSP</text>
</g>
</svg>
